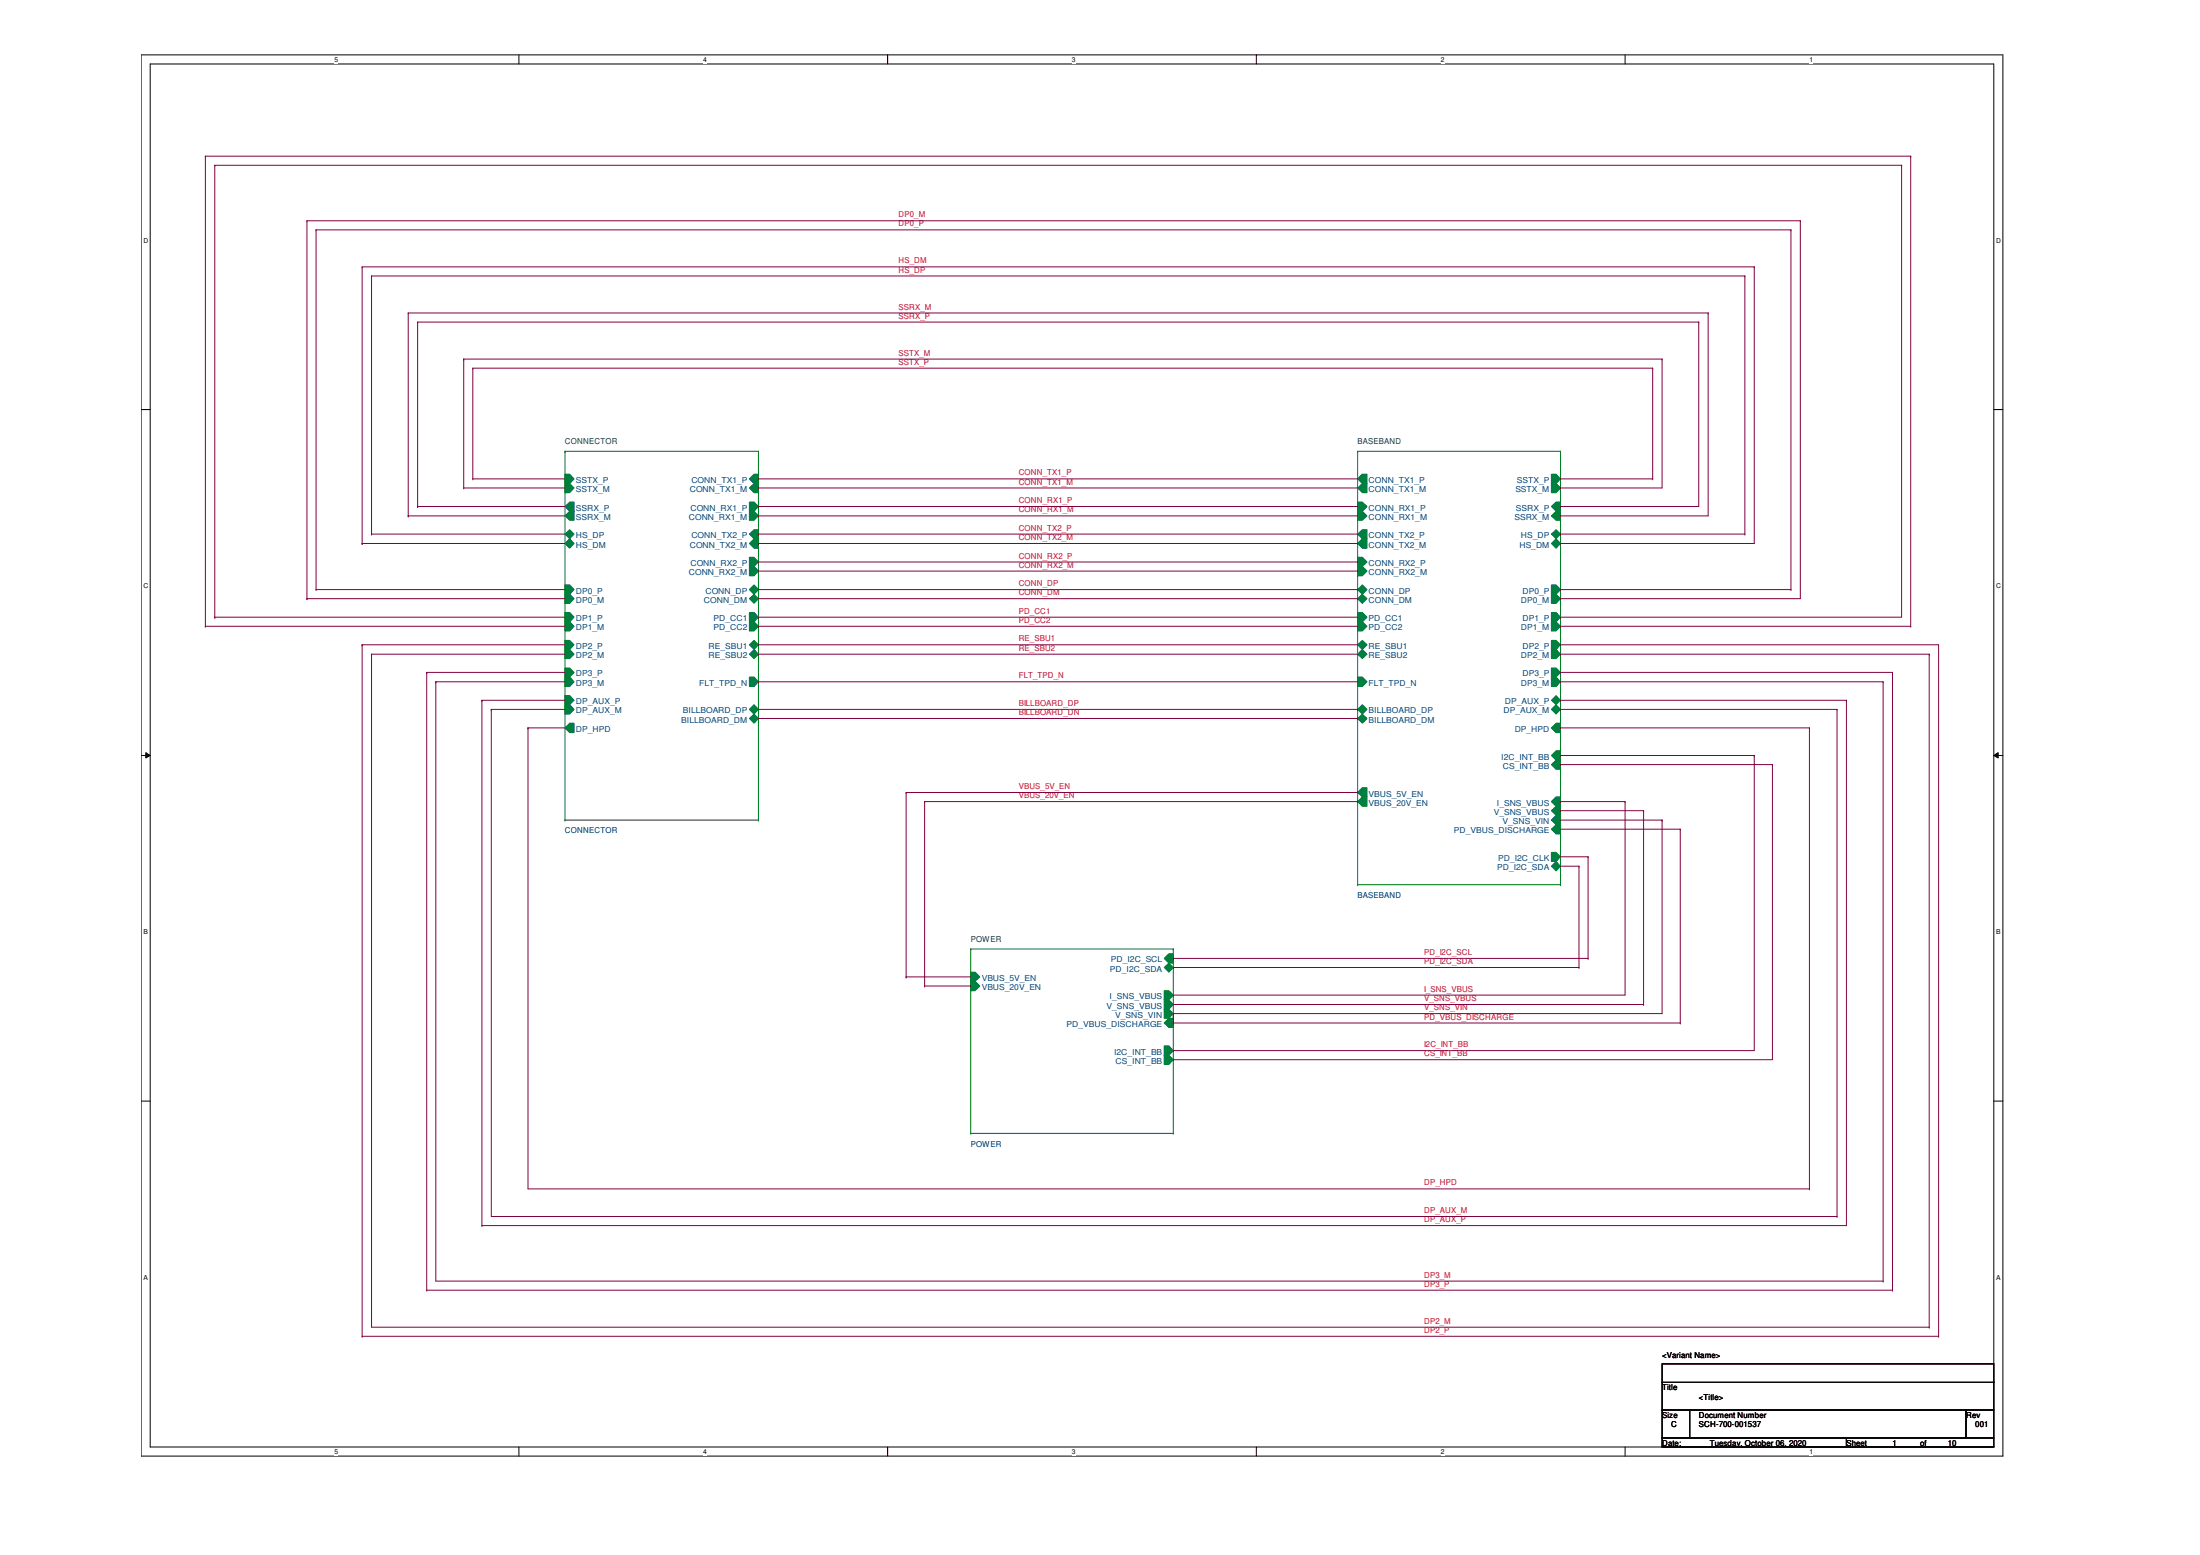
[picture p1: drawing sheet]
<svg xmlns="http://www.w3.org/2000/svg" width="297mm" height="210mm" viewBox="0 0 297 210" stroke-linecap="round" stroke-linejoin="round" font-family="sans-serif">
<path d="M19.1 7.4h251.3v189.2h-251.3zM20.3 8.6h248.9v186.7h-248.9z" fill="none" stroke="#000" stroke-width=".14"/>
<g fill="#fff">
<path d="M45.2 7.5h.5v1.1h-.5z"/>
<path d="M45.2 195.5h.5v1h-.5z"/>
</g>
<path d="M70.1 7.4v1.2M70.1 195.3v1.3" fill="none" stroke="#000" stroke-width=".14"/>
<g fill="#fff">
<path d="M95 7.5h.5v1.1h-.5z"/>
<path d="M95 195.5h.5v1h-.5z"/>
</g>
<path d="M119.8 7.4v1.2M119.8 195.3v1.3" fill="none" stroke="#000" stroke-width=".14"/>
<g fill="#fff">
<path d="M144.7 7.5h.5v1.1h-.5z"/>
<path d="M144.7 195.5h.5v1h-.5z"/>
</g>
<path d="M169.6 7.4v1.2M169.6 195.3v1.3" fill="none" stroke="#000" stroke-width=".14"/>
<g fill="#fff">
<path d="M194.5 7.5h.5v1.1h-.5z"/>
<path d="M194.5 195.5h.5v1h-.5z"/>
</g>
<path d="M219.4 7.4v1.2M219.4 195.3v1.3" fill="none" stroke="#000" stroke-width=".14"/>
<g fill="#fff">
<path d="M244.3 7.5h.5v1.1h-.5z"/>
<path d="M244.3 195.5h.5v1h-.5z"/>
<path d="M19.4 32h.6v1h-.6z"/>
<path d="M269.5 32h.7v1h-.7z"/>
<path d="M19.4 78.6h.6v1h-.6z"/>
<path d="M269.5 78.6h.7v1h-.7z"/>
</g>
<path d="M19.1 55.3h1.2M269.2 55.3h1.2" fill="none" stroke="#000" stroke-width=".14"/>
<g fill="#fff">
<path d="M19.4 125.3h.6v1h-.6z"/>
<path d="M269.5 125.3h.6v1h-.6z"/>
</g>
<path d="M19.1 102h1.2M19.7 101.6l.6 .4-.6 .3zM269.2 102l.6-.4v.7zM269.2 102h1.2" fill="none" stroke="#000" stroke-width=".14"/>
<path d="M19.7 101.6l.6 .4-.6 .3zM269.2 102l.6-.4v.7z" fill="#000"/>
<g fill="#fff">
<path d="M19.4 172h.5v1h-.5z"/>
<path d="M269.5 172h.6v1h-.6z"/>
</g>
<path d="M19.1 148.6h1.2M269.2 148.6h1.2M224.4 184.1h44.8v2.5h-44.8zM224.4 186.6h44.8v3.7h-44.8zM224.4 190.3h3.7v3.8h-3.7zM224.4 194.1h24.9v1.2h-24.9zM228.1 190.3h37.4v3.8h-37.4zM249.3 194.1h19.9v1.2h-19.9zM265.5 190.3h3.7v3.8h-3.7z" fill="none" stroke="#000" stroke-width=".14"/>
<path d="M101.2 64.6l.6-.6h.6v1.3h-.6z" fill-rule="evenodd" fill="#008040"/>
<path d="M101.2 64.6l.6-.6h.6v1.3h-.6z" fill="none" stroke="#008040" stroke-width=".14"/>
<path d="M101.2 76.5h.6l.6 .6-.6 .6h-.6z" fill-rule="evenodd" fill="#008040"/>
<path d="M101.2 76.5h.6l.6 .6-.6 .6h-.6z" fill="none" stroke="#008040" stroke-width=".14"/>
<path d="M101.2 65.9l.6-.6h.6v1.2h-.6z" fill-rule="evenodd" fill="#008040"/>
<path d="M101.2 65.9l.6-.6h.6v1.2h-.6z" fill="none" stroke="#008040" stroke-width=".14"/>
<path d="M101.2 75.2h.6l.6 .7-.6 .6h-.6z" fill-rule="evenodd" fill="#008040"/>
<path d="M101.2 75.2h.6l.6 .7-.6 .6h-.6z" fill="none" stroke="#008040" stroke-width=".14"/>
<path d="M101.2 67.8h.6l.6 .6-.6 .6h-.6z" fill-rule="evenodd" fill="#008040"/>
<path d="M101.2 67.8h.6l.6 .6-.6 .6h-.6z" fill="none" stroke="#008040" stroke-width=".14"/>
<path d="M101.2 69h.6l.6 .6-.6 .6h-.6z" fill-rule="evenodd" fill="#008040"/>
<path d="M101.2 69h.6l.6 .6-.6 .6h-.6z" fill="none" stroke="#008040" stroke-width=".14"/>
<path d="M101.2 73.4l.6-.7h.6v1.3h-.6z" fill-rule="evenodd" fill="#008040"/>
<path d="M101.2 73.4l.6-.7h.6v1.3h-.6z" fill="none" stroke="#008040" stroke-width=".14"/>
<path d="M101.2 72.1l.6-.6h.6v1.2h-.6z" fill-rule="evenodd" fill="#008040"/>
<path d="M101.2 72.1l.6-.6h.6v1.2h-.6z" fill="none" stroke="#008040" stroke-width=".14"/>
<path d="M101.2 82.7h.6l.6 .6-.6 .6h-.6z" fill-rule="evenodd" fill="#008040"/>
<path d="M101.2 82.7h.6l.6 .6-.6 .6h-.6z" fill="none" stroke="#008040" stroke-width=".14"/>
<path d="M101.2 83.9h.6l.6 .6-.6 .7h-.6z" fill-rule="evenodd" fill="#008040"/>
<path d="M101.2 83.9h.6l.6 .6-.6 .7h-.6z" fill="none" stroke="#008040" stroke-width=".14"/>
<path d="M101.2 91.4h.6l.6 .6-.6 .7h-.6z" fill-rule="evenodd" fill="#008040"/>
<path d="M101.2 91.4h.6l.6 .6-.6 .7h-.6z" fill="none" stroke="#008040" stroke-width=".14"/>
<path d="M76.3 73.4l.6-.7 .6 .7-.6 .6z" fill-rule="evenodd" fill="#008040"/>
<path d="M76.3 73.4l.6-.7 .6 .7-.6 .6z" fill="none" stroke="#008040" stroke-width=".14"/>
<path d="M76.3 72.1l.6-.6 .6 .6-.6 .6z" fill-rule="evenodd" fill="#008040"/>
<path d="M76.3 72.1l.6-.6 .6 .6-.6 .6z" fill="none" stroke="#008040" stroke-width=".14"/>
<path d="M76.3 69.6l.6-.6h.6v1.2h-.6z" fill-rule="evenodd" fill="#008040"/>
<path d="M76.3 69.6l.6-.6h.6v1.2h-.6z" fill="none" stroke="#008040" stroke-width=".14"/>
<path d="M76.3 68.4l.6-.6h.6v1.2h-.6z" fill-rule="evenodd" fill="#008040"/>
<path d="M76.3 68.4l.6-.6h.6v1.2h-.6z" fill="none" stroke="#008040" stroke-width=".14"/>
<path d="M76.3 65.3h.6l.6 .6-.6 .6h-.6z" fill-rule="evenodd" fill="#008040"/>
<path d="M76.3 65.3h.6l.6 .6-.6 .6h-.6z" fill="none" stroke="#008040" stroke-width=".14"/>
<path d="M76.3 64h.6l.6 .6-.6 .7h-.6z" fill-rule="evenodd" fill="#008040"/>
<path d="M76.3 64h.6l.6 .6-.6 .7h-.6z" fill="none" stroke="#008040" stroke-width=".14"/>
<path d="M76.3 79h.6l.6 .6-.6 .6h-.6z" fill-rule="evenodd" fill="#008040"/>
<path d="M76.3 79h.6l.6 .6-.6 .6h-.6z" fill="none" stroke="#008040" stroke-width=".14"/>
<path d="M76.3 80.2h.6l.6 .6-.6 .6h-.6z" fill-rule="evenodd" fill="#008040"/>
<path d="M76.3 80.2h.6l.6 .6-.6 .6h-.6z" fill="none" stroke="#008040" stroke-width=".14"/>
<path d="M76.3 82.7h.6l.6 .6-.6 .6h-.6z" fill-rule="evenodd" fill="#008040"/>
<path d="M76.3 82.7h.6l.6 .6-.6 .6h-.6z" fill="none" stroke="#008040" stroke-width=".14"/>
<path d="M76.3 83.9h.6l.6 .6-.6 .7h-.6z" fill-rule="evenodd" fill="#008040"/>
<path d="M76.3 83.9h.6l.6 .6-.6 .7h-.6z" fill="none" stroke="#008040" stroke-width=".14"/>
<path d="M76.3 86.4h.6l.6 .6-.6 .7h-.6z" fill-rule="evenodd" fill="#008040"/>
<path d="M76.3 86.4h.6l.6 .6-.6 .7h-.6z" fill="none" stroke="#008040" stroke-width=".14"/>
<path d="M76.3 87.7h.6l.6 .6-.6 .6h-.6z" fill-rule="evenodd" fill="#008040"/>
<path d="M76.3 87.7h.6l.6 .6-.6 .6h-.6z" fill="none" stroke="#008040" stroke-width=".14"/>
<path d="M76.3 90.2h.6l.6 .6-.6 .6h-.6z" fill-rule="evenodd" fill="#008040"/>
<path d="M76.3 90.2h.6l.6 .6-.6 .6h-.6z" fill="none" stroke="#008040" stroke-width=".14"/>
<path d="M76.3 91.4h.6l.6 .6-.6 .7h-.6z" fill-rule="evenodd" fill="#008040"/>
<path d="M76.3 91.4h.6l.6 .6-.6 .7h-.6z" fill="none" stroke="#008040" stroke-width=".14"/>
<path d="M76.3 93.9h.6l.6 .6-.6 .6h-.6z" fill-rule="evenodd" fill="#008040"/>
<path d="M76.3 93.9h.6l.6 .6-.6 .6h-.6z" fill="none" stroke="#008040" stroke-width=".14"/>
<path d="M76.3 95.1h.6l.6 .7-.6 .6h-.6z" fill-rule="evenodd" fill="#008040"/>
<path d="M76.3 95.1h.6l.6 .7-.6 .6h-.6z" fill="none" stroke="#008040" stroke-width=".14"/>
<path d="M76.9 97.6h.6v1.3h-.6l-.6-.6z" fill-rule="evenodd" fill="#008040"/>
<path d="M76.9 97.6h.6v1.3h-.6l-.6-.6z" fill="none" stroke="#008040" stroke-width=".14"/>
<path d="M101.2 88.3l.6-.6 .6 .6-.6 .6z" fill-rule="evenodd" fill="#008040"/>
<path d="M101.2 88.3l.6-.6 .6 .6-.6 .6z" fill="none" stroke="#008040" stroke-width=".14"/>
<path d="M101.2 87l.6-.6 .6 .6-.6 .7z" fill-rule="evenodd" fill="#008040"/>
<path d="M101.2 87l.6-.6 .6 .6-.6 .7z" fill="none" stroke="#008040" stroke-width=".14"/>
<path d="M101.2 79.6l.6-.6 .6 .6-.6 .6z" fill-rule="evenodd" fill="#008040"/>
<path d="M101.2 79.6l.6-.6 .6 .6-.6 .6z" fill="none" stroke="#008040" stroke-width=".14"/>
<path d="M101.2 80.8l.6-.6 .6 .6-.6 .6z" fill-rule="evenodd" fill="#008040"/>
<path d="M101.2 80.8l.6-.6 .6 .6-.6 .6z" fill="none" stroke="#008040" stroke-width=".14"/>
<path d="M101.2 97l.6-.6 .6 .6-.6 .6z" fill-rule="evenodd" fill="#008040"/>
<path d="M101.2 97l.6-.6 .6 .6-.6 .6z" fill="none" stroke="#008040" stroke-width=".14"/>
<path d="M101.2 95.8l.6-.7 .6 .7-.6 .6z" fill-rule="evenodd" fill="#008040"/>
<path d="M101.2 95.8l.6-.7 .6 .7-.6 .6z" fill="none" stroke="#008040" stroke-width=".14"/>
<path d="M76.3 60.9h.1M76.3 60.9h26.1M76.3 60.9v49.8M102.4 60.9h.1M102.4 60.9v49.8M76.3 110.7h.1M76.3 110.7h26.1M102.4 110.7h.1" fill="none" stroke="#008000" stroke-width=".14"/>
<path d="M183.3 75.2h.6l.7 .7-.7 .6h-.6z" fill-rule="evenodd" fill="#008040"/>
<path d="M183.3 75.2h.6l.7 .7-.7 .6h-.6z" fill="none" stroke="#008040" stroke-width=".14"/>
<path d="M183.3 72.1l.6-.6h.7v1.2h-.7z" fill-rule="evenodd" fill="#008040"/>
<path d="M183.3 72.1l.6-.6h.7v1.2h-.7z" fill="none" stroke="#008040" stroke-width=".14"/>
<path d="M183.3 76.5h.6l.7 .6-.7 .6h-.6z" fill-rule="evenodd" fill="#008040"/>
<path d="M183.3 76.5h.6l.7 .6-.7 .6h-.6z" fill="none" stroke="#008040" stroke-width=".14"/>
<path d="M183.3 73.4l.6-.7h.7v1.3h-.7z" fill-rule="evenodd" fill="#008040"/>
<path d="M183.3 73.4l.6-.7h.7v1.3h-.7z" fill="none" stroke="#008040" stroke-width=".14"/>
<path d="M183.3 69h.6l.7 .6-.7 .6h-.6z" fill-rule="evenodd" fill="#008040"/>
<path d="M183.3 69h.6l.7 .6-.7 .6h-.6z" fill="none" stroke="#008040" stroke-width=".14"/>
<path d="M183.3 67.8h.6l.7 .6-.7 .6h-.6z" fill-rule="evenodd" fill="#008040"/>
<path d="M183.3 67.8h.6l.7 .6-.7 .6h-.6z" fill="none" stroke="#008040" stroke-width=".14"/>
<path d="M183.3 65.9l.6-.6h.7v1.2h-.7z" fill-rule="evenodd" fill="#008040"/>
<path d="M183.3 65.9l.6-.6h.7v1.2h-.7z" fill="none" stroke="#008040" stroke-width=".14"/>
<path d="M183.3 64.6l.6-.6h.7v1.3h-.7z" fill-rule="evenodd" fill="#008040"/>
<path d="M183.3 64.6l.6-.6h.7v1.3h-.7z" fill="none" stroke="#008040" stroke-width=".14"/>
<path d="M183.3 88.3l.6-.6 .7 .6-.7 .6z" fill-rule="evenodd" fill="#008040"/>
<path d="M183.3 88.3l.6-.6 .7 .6-.7 .6z" fill="none" stroke="#008040" stroke-width=".14"/>
<path d="M183.3 87l.6-.6 .7 .6-.7 .7z" fill-rule="evenodd" fill="#008040"/>
<path d="M183.3 87l.6-.6 .7 .6-.7 .7z" fill="none" stroke="#008040" stroke-width=".14"/>
<path d="M209.5 64h.6l.6 .6-.6 .7h-.6z" fill-rule="evenodd" fill="#008040"/>
<path d="M209.5 64h.6l.6 .6-.6 .7h-.6z" fill="none" stroke="#008040" stroke-width=".14"/>
<path d="M209.5 68.4l.6-.6h.6v1.2h-.6z" fill-rule="evenodd" fill="#008040"/>
<path d="M209.5 68.4l.6-.6h.6v1.2h-.6z" fill="none" stroke="#008040" stroke-width=".14"/>
<path d="M209.5 69.6l.6-.6h.6v1.2h-.6z" fill-rule="evenodd" fill="#008040"/>
<path d="M209.5 69.6l.6-.6h.6v1.2h-.6z" fill="none" stroke="#008040" stroke-width=".14"/>
<path d="M209.5 65.3h.6l.6 .6-.6 .6h-.6z" fill-rule="evenodd" fill="#008040"/>
<path d="M209.5 65.3h.6l.6 .6-.6 .6h-.6z" fill="none" stroke="#008040" stroke-width=".14"/>
<path d="M209.5 82.7h.6l.6 .6-.6 .6h-.6z" fill-rule="evenodd" fill="#008040"/>
<path d="M209.5 82.7h.6l.6 .6-.6 .6h-.6z" fill="none" stroke="#008040" stroke-width=".14"/>
<path d="M209.5 83.9h.6l.6 .6-.6 .7h-.6z" fill-rule="evenodd" fill="#008040"/>
<path d="M209.5 83.9h.6l.6 .6-.6 .7h-.6z" fill="none" stroke="#008040" stroke-width=".14"/>
<path d="M209.5 79h.6l.6 .6-.6 .6h-.6z" fill-rule="evenodd" fill="#008040"/>
<path d="M209.5 79h.6l.6 .6-.6 .6h-.6z" fill="none" stroke="#008040" stroke-width=".14"/>
<path d="M209.5 80.2h.6l.6 .6-.6 .6h-.6z" fill-rule="evenodd" fill="#008040"/>
<path d="M209.5 80.2h.6l.6 .6-.6 .6h-.6z" fill="none" stroke="#008040" stroke-width=".14"/>
<path d="M209.5 90.2h.6l.6 .6-.6 .6h-.6z" fill-rule="evenodd" fill="#008040"/>
<path d="M209.5 90.2h.6l.6 .6-.6 .6h-.6z" fill="none" stroke="#008040" stroke-width=".14"/>
<path d="M209.5 91.4h.6l.6 .6-.6 .7h-.6z" fill-rule="evenodd" fill="#008040"/>
<path d="M209.5 91.4h.6l.6 .6-.6 .7h-.6z" fill="none" stroke="#008040" stroke-width=".14"/>
<path d="M209.5 86.4h.6l.6 .6-.6 .7h-.6z" fill-rule="evenodd" fill="#008040"/>
<path d="M209.5 86.4h.6l.6 .6-.6 .7h-.6z" fill="none" stroke="#008040" stroke-width=".14"/>
<path d="M209.5 87.7h.6l.6 .6-.6 .6h-.6z" fill-rule="evenodd" fill="#008040"/>
<path d="M209.5 87.7h.6l.6 .6-.6 .6h-.6z" fill="none" stroke="#008040" stroke-width=".14"/>
<path d="M209.5 72.1l.6-.6 .6 .6-.6 .6z" fill-rule="evenodd" fill="#008040"/>
<path d="M209.5 72.1l.6-.6 .6 .6-.6 .6z" fill="none" stroke="#008040" stroke-width=".14"/>
<path d="M209.5 73.4l.6-.7 .6 .7-.6 .6z" fill-rule="evenodd" fill="#008040"/>
<path d="M209.5 73.4l.6-.7 .6 .7-.6 .6z" fill="none" stroke="#008040" stroke-width=".14"/>
<path d="M210.1 97.6h.6v1.3h-.6l-.6-.6z" fill-rule="evenodd" fill="#008040"/>
<path d="M210.1 97.6h.6v1.3h-.6l-.6-.6z" fill="none" stroke="#008040" stroke-width=".14"/>
<path d="M209.5 94.5l.6-.6 .6 .6-.6 .6z" fill-rule="evenodd" fill="#008040"/>
<path d="M209.5 94.5l.6-.6 .6 .6-.6 .6z" fill="none" stroke="#008040" stroke-width=".14"/>
<path d="M209.5 95.8l.6-.7 .6 .7-.6 .6z" fill-rule="evenodd" fill="#008040"/>
<path d="M209.5 95.8l.6-.7 .6 .7-.6 .6z" fill="none" stroke="#008040" stroke-width=".14"/>
<path d="M209.5 108.2l.6-.6h.6v1.2h-.6z" fill-rule="evenodd" fill="#008040"/>
<path d="M209.5 108.2l.6-.6h.6v1.2h-.6z" fill="none" stroke="#008040" stroke-width=".14"/>
<path d="M209.5 109.4l.6-.6h.6v1.3h-.6z" fill-rule="evenodd" fill="#008040"/>
<path d="M209.5 109.4l.6-.6h.6v1.3h-.6z" fill="none" stroke="#008040" stroke-width=".14"/>
<path d="M183.3 91.4h.6l.7 .6-.7 .7h-.6z" fill-rule="evenodd" fill="#008040"/>
<path d="M183.3 91.4h.6l.7 .6-.7 .7h-.6z" fill="none" stroke="#008040" stroke-width=".14"/>
<path d="M183.3 82.7h.6l.7 .6-.7 .6h-.6z" fill-rule="evenodd" fill="#008040"/>
<path d="M183.3 82.7h.6l.7 .6-.7 .6h-.6z" fill="none" stroke="#008040" stroke-width=".14"/>
<path d="M183.3 83.9h.6l.7 .6-.7 .7h-.6z" fill-rule="evenodd" fill="#008040"/>
<path d="M183.3 83.9h.6l.7 .6-.7 .7h-.6z" fill="none" stroke="#008040" stroke-width=".14"/>
<path d="M183.3 79.6l.6-.6 .7 .6-.7 .6z" fill-rule="evenodd" fill="#008040"/>
<path d="M183.3 79.6l.6-.6 .7 .6-.7 .6z" fill="none" stroke="#008040" stroke-width=".14"/>
<path d="M183.9 106.3h.7v1.3h-.7l-.6-.6z" fill-rule="evenodd" fill="#008040"/>
<path d="M183.9 106.3h.7v1.3h-.7l-.6-.6z" fill="none" stroke="#008040" stroke-width=".14"/>
<path d="M209.5 110.7l.6-.6h.6v1.2h-.6z" fill-rule="evenodd" fill="#008040"/>
<path d="M209.5 110.7l.6-.6h.6v1.2h-.6z" fill="none" stroke="#008040" stroke-width=".14"/>
<path d="M183.3 108.2l.6-.6h.7v1.2h-.7z" fill-rule="evenodd" fill="#008040"/>
<path d="M183.3 108.2l.6-.6h.7v1.2h-.7z" fill="none" stroke="#008040" stroke-width=".14"/>
<path d="M209.5 111.9l.6-.6h.6v1.3h-.6z" fill-rule="evenodd" fill="#008040"/>
<path d="M209.5 111.9l.6-.6h.6v1.3h-.6z" fill="none" stroke="#008040" stroke-width=".14"/>
<path d="M183.3 80.8l.6-.6 .7 .6-.7 .6z" fill-rule="evenodd" fill="#008040"/>
<path d="M183.3 80.8l.6-.6 .7 .6-.7 .6z" fill="none" stroke="#008040" stroke-width=".14"/>
<path d="M183.3 97l.6-.6 .7 .6-.7 .6z" fill-rule="evenodd" fill="#008040"/>
<path d="M183.3 97l.6-.6 .7 .6-.7 .6z" fill="none" stroke="#008040" stroke-width=".14"/>
<path d="M183.3 95.8l.6-.7 .7 .7-.7 .6z" fill-rule="evenodd" fill="#008040"/>
<path d="M183.3 95.8l.6-.7 .7 .7-.7 .6z" fill="none" stroke="#008040" stroke-width=".14"/>
<path d="M209.5 102l.6-.7h.6v1.3h-.6z" fill-rule="evenodd" fill="#008040"/>
<path d="M209.5 102l.6-.7h.6v1.3h-.6z" fill="none" stroke="#008040" stroke-width=".14"/>
<path d="M209.5 103.2l.6-.6h.6v1.2h-.6z" fill-rule="evenodd" fill="#008040"/>
<path d="M209.5 103.2l.6-.6h.6v1.2h-.6z" fill="none" stroke="#008040" stroke-width=".14"/>
<path d="M209.5 116.9l.6-.6 .6 .6-.6 .7z" fill-rule="evenodd" fill="#008040"/>
<path d="M209.5 116.9l.6-.6 .6 .6-.6 .7z" fill="none" stroke="#008040" stroke-width=".14"/>
<path d="M209.5 115.1h.6l.6 .6-.6 .6h-.6z" fill-rule="evenodd" fill="#008040"/>
<path d="M209.5 115.1h.6l.6 .6-.6 .6h-.6z" fill="none" stroke="#008040" stroke-width=".14"/>
<path d="M183.3 60.9h.1M183.3 60.9h27.4M183.3 60.9v58.5M210.7 60.9h.1M210.7 60.9v58.5M183.3 119.4h.1M183.3 119.4h27.4M210.7 119.4h.1" fill="none" stroke="#008000" stroke-width=".14"/>
<path d="M157.2 133.7h.6l.6 .6-.6 .7h-.6z" fill-rule="evenodd" fill="#008040"/>
<path d="M157.2 133.7h.6l.6 .6-.6 .7h-.6z" fill="none" stroke="#008040" stroke-width=".14"/>
<path d="M157.2 135h.6l.6 .6-.6 .6h-.6z" fill-rule="evenodd" fill="#008040"/>
<path d="M157.2 135h.6l.6 .6-.6 .6h-.6z" fill="none" stroke="#008040" stroke-width=".14"/>
<path d="M131.1 131.2h.6l.6 .7-.6 .6h-.6z" fill-rule="evenodd" fill="#008040"/>
<path d="M131.1 131.2h.6l.6 .7-.6 .6h-.6z" fill="none" stroke="#008040" stroke-width=".14"/>
<path d="M157.2 136.2h.6l.6 .6-.6 .7h-.6z" fill-rule="evenodd" fill="#008040"/>
<path d="M157.2 136.2h.6l.6 .6-.6 .7h-.6z" fill="none" stroke="#008040" stroke-width=".14"/>
<path d="M131.1 132.5h.6l.6 .6-.6 .6h-.6z" fill-rule="evenodd" fill="#008040"/>
<path d="M131.1 132.5h.6l.6 .6-.6 .6h-.6z" fill="none" stroke="#008040" stroke-width=".14"/>
<path d="M157.2 138.1l.6-.6h.6v1.2h-.6z" fill-rule="evenodd" fill="#008040"/>
<path d="M157.2 138.1l.6-.6h.6v1.2h-.6z" fill="none" stroke="#008040" stroke-width=".14"/>
<path d="M157.2 141.2h.6l.6 .6-.6 .7h-.6z" fill-rule="evenodd" fill="#008040"/>
<path d="M157.2 141.2h.6l.6 .6-.6 .7h-.6z" fill="none" stroke="#008040" stroke-width=".14"/>
<path d="M157.2 129.4l.6-.7h.6v1.3h-.6z" fill-rule="evenodd" fill="#008040"/>
<path d="M157.2 129.4l.6-.7h.6v1.3h-.6z" fill="none" stroke="#008040" stroke-width=".14"/>
<path d="M157.2 130.6l.6-.6 .6 .6-.6 .6z" fill-rule="evenodd" fill="#008040"/>
<path d="M157.2 130.6l.6-.6 .6 .6-.6 .6z" fill="none" stroke="#008040" stroke-width=".14"/>
<path d="M157.2 142.5h.6l.6 .5-.6 .7h-.6z" fill-rule="evenodd" fill="#008040"/>
<path d="M157.2 142.5h.6l.6 .5-.6 .7h-.6z" fill="none" stroke="#008040" stroke-width=".14"/>
<path d="M131.1 128.1h.1M131.1 128.1h27.3M131.1 128.1v24.9M158.4 128.1h.1M158.4 128.1v24.9M131.1 153h.1M131.1 153h27.3M158.4 153h.1" fill="none" stroke="#008000" stroke-width=".14"/>
<g fill="none" stroke="#800040" stroke-width=".14">
<path d="M27.7 21.1h.1M27.7 21.1v63.4M27.7 21.1h230.3M29 22.3h.1M29 22.3h227.8M29 22.3v61M41.4 29.8h.1M41.4 29.8h201.7M41.4 29.8v51M42.7 31h.1M42.7 31v48.6M42.7 31h199.1"/>
<path d="M48.9 36h.1M48.9 36h188M48.9 36v37.4M50.2 37.3h.1M50.2 37.3v34.8M50.2 37.3h185.4M235.6 37.3h.1M235.6 37.3v34.8M236.9 36h.1M236.9 36v37.4h-26.2M241.8 31h.1M241.8 31v48.6"/>
<path d="M243.1 29.8h.1M243.1 29.8v51h-32.4M256.8 22.3h.1M256.8 22.3v61h-46.1M258 21.1h.1M258 21.1v63.4M55.1 42.2h.1M55.1 42.2h175.5M55.1 42.2v27.4M56.4 43.5h.1M56.4 43.5h173M56.4 43.5v24.9"/>
<path d="M62.6 48.5h.1M62.6 48.5h161.8M62.6 48.5v17.4M63.8 49.7h.1M63.8 49.7v14.9M63.8 49.7h159.3M223.1 49.7h.1M223.1 49.7v14.9M224.4 48.5h.1M224.4 48.5v17.4h-13.7M229.4 43.5h.1M229.4 43.5v24.9h-18.7"/>
<path d="M230.6 42.2h.1M230.6 42.2v27.4h-19.9M42.7 79.6h.1M42.7 79.6h33.6M48.9 73.4h.1M48.9 73.4h27.4M50.2 72.1h.1M50.2 72.1h26.1M55.1 69.6h.1M55.1 69.6h21.2M56.4 68.4h.1M56.4 68.4h19.9"/>
<path d="M62.6 65.9h.1M62.6 65.9h13.7M63.8 64.6h.1M63.8 64.6h12.5M102.4 64.6h.1M102.4 65.9h.1M102.4 68.4h.1M102.4 69.6h.1M102.4 72.1h.1M102.4 73.4h.1M102.4 75.9h.1M102.4 77.1h.1"/>
<path d="M102.4 64.6h80.9M102.4 65.9h80.9M102.4 68.4h80.9M102.4 69.6h80.9M102.4 72.1h80.9M102.4 73.4h80.9M102.4 75.9h80.9M102.4 77.1h80.9M102.4 79.6h80.9M183.3 79.6h.1M210.7 64.6h.1M210.7 65.9h.1"/>
<path d="M210.7 68.4h.1M210.7 69.6h.1M210.7 72.1h.1M210.7 73.4h.1M210.7 79.6h.1M210.7 64.6h12.4M210.7 72.1h24.9M210.7 79.6h31.1M223.1 64.6h.1M235.6 72.1h.1M241.8 79.6h.1M27.7 84.5h.1"/>
<path d="M27.7 84.5h48.6M29 83.3h.1M29 83.3h47.3M41.4 80.8h.1M41.4 80.8h34.9M48.9 87h.1M48.9 87h27.4M48.9 87v93.4M50.2 88.3h.1M50.2 88.3h26.1M50.2 88.3v90.9h210.3M57.6 90.8h.1"/>
<path d="M57.6 90.8h18.7M57.6 90.8v83.4M58.8 92h.1M58.8 92h17.5M58.8 92v80.9h195.5M65.1 94.5h.1M65.1 94.5h11.2M65.1 94.5v70.9M66.3 95.8h.1M66.3 95.8h10M66.3 95.8v68.4h181.7M71.3 98.3h.1"/>
<path d="M71.3 98.3h5M71.3 98.3v62.2h173M102.4 83.3h.1M102.4 84.5h.1M102.4 87h.1M102.4 88.3h.1M102.4 92h.1M102.4 83.3h80.9M102.4 84.5h80.9M102.4 87h80.9M102.4 88.3h80.9M102.4 92h80.9"/>
<path d="M102.4 80.8h80.9M102.4 95.8h80.9M102.4 97h80.9M183.3 80.8h.1M183.3 95.8h.1M183.3 97h.1M210.7 80.8h.1M210.7 98.3h.1M210.7 95.8h.1M210.7 94.5h.1M210.7 92h.1M210.7 90.8h.1"/>
<path d="M210.7 88.3h.1M210.7 87h.1M210.7 84.5h.1M210.7 83.3h.1M210.7 84.5h47.3M210.7 87h51v93.4M210.7 88.3h49.8M210.7 92h43.6M210.7 98.3h33.6M210.7 95.8h37.3M210.7 94.5h38.6M210.7 90.8h44.8v83.4"/>
<path d="M244.3 98.3h.1M244.3 98.3v62.2M248 95.8h.1M248 95.8v68.4M249.3 94.5h.1M249.3 94.5v70.9h-184.2M254.3 92h.1M254.3 92v80.9M258 84.5h.1M260.5 88.3h.1M260.5 88.3v90.9M122.3 107h.1"/>
<path d="M122.3 107h61M122.3 107v24.9M124.8 108.2h.1M124.8 108.2h58.5M124.8 108.2v24.9M183.3 108.2h.1M210.7 108.2h.1M210.7 109.4h.1M210.7 102h.1M210.7 103.2h.1M210.7 108.2h8.7M210.7 109.4h11.2"/>
<path d="M210.7 102h26.2M210.7 103.2h28.6M210.7 110.7h13.7M210.7 111.9h16.2M210.7 115.7h3.7M210.7 116.9h2.5M213.2 116.9h.1M213.2 116.9v13.7M214.4 115.7h.1M214.4 115.7v13.7M219.4 108.2h.1M219.4 108.2v26.1h-61"/>
<path d="M221.9 109.4h.1M221.9 109.4v26.2M224.4 110.7h.1M224.4 110.7v26.1h-66M226.9 111.9h.1M226.9 111.9v26.2M236.9 102h.1M236.9 102v39.8h-78.5M239.3 103.2h.1M239.3 103.2v39.8h-80.9M122.3 131.9h.1M122.3 131.9h8.8"/>
<path d="M124.8 133.1h.1M124.8 133.1h6.3M158.4 134.3h.1M158.4 136.8h.1M158.4 138.1h.1M158.4 129.4h.1M158.4 130.6h.1M158.4 138.1h68.5M158.4 136.8v1.3M158.4 135.6h63.5M158.4 129.4h56M158.4 130.6h54.8"/>
<path d="M213.2 130.6h.1M214.4 129.4h.1M221.9 135.6h.1M226.9 138.1h.1M158.4 141.8h.1M158.4 143h.1M57.6 174.2h.1M57.6 174.2h197.9M65.1 165.4h.1M244.3 160.5h.1M248 164.2h.1M254.3 172.9h.1"/>
<path d="M255.5 174.2h.1M260.5 179.2h.1M48.9 180.4h.1M48.9 180.4h212.8M261.7 180.4h.1"/>
</g>
<g font-size="1.1" fill="#f00">
<text x="121.3" y="29.3">DP0_M</text>
<text x="121.3" y="35.6">HS_DM</text>
<text x="121.3" y="30.6">DP0_P</text>
<text x="121.3" y="41.8">SSRX_M</text>
<text x="121.3" y="36.8">HS_DP</text>
<text x="121.3" y="43">SSRX_P</text>
<text x="121.3" y="49.2">SSTX_P</text>
<text x="121.3" y="48">SSTX_M</text>
<text x="137.5" y="64.2">CONN_TX1_P</text>
<text x="137.5" y="65.4">CONN_TX1_M</text>
<text x="137.5" y="67.9">CONN_RX1_P</text>
<text x="137.5" y="69.2">CONN_RX1_M</text>
<text x="137.5" y="71.6">CONN_TX2_P</text>
<text x="137.5" y="72.9">CONN_TX2_M</text>
<text x="137.5" y="75.4">CONN_RX2_P</text>
<text x="137.5" y="76.6">CONN_RX2_M</text>
<text x="137.5" y="82.8">PD_CC1</text>
<text x="137.5" y="79.1">CONN_DP</text>
<text x="137.5" y="80.3">CONN_DM</text>
<text x="137.5" y="84.1">PD_CC2</text>
<text x="137.5" y="86.6">RE_SBU1</text>
<text x="137.5" y="87.8">RE_SBU2</text>
<text x="137.5" y="91.6">FLT_TPD_N</text>
<text x="137.5" y="95.3">BILLBOARD_DP</text>
<text x="137.5" y="96.5">BILLBOARD_DN</text>
<text x="137.5" y="106.5">VBUS_5V_EN</text>
<text x="137.5" y="107.7">VBUS_20V_EN</text>
<text x="192.3" y="128.9">PD_I2C_SCL</text>
<text x="192.3" y="130.1">PD_I2C_SDA</text>
<text x="192.3" y="133.9">I_SNS_VBUS</text>
<text x="192.3" y="136.4">V_SNS_VIN</text>
<text x="192.3" y="137.6">PD_VBUS_DISCHARGE</text>
<text x="192.3" y="135.1">V_SNS_VBUS</text>
<text x="192.3" y="141.4">I2C_INT_BB</text>
<text x="192.3" y="142.6">CS_INT_BB</text>
<text x="192.3" y="160">DP_HPD</text>
<text x="192.3" y="163.7">DP_AUX_M</text>
<text x="192.3" y="165">DP_AUX_P</text>
<text x="192.3" y="172.5">DP3_M</text>
<text x="192.3" y="173.7">DP3_P</text>
<text x="192.3" y="178.7">DP2_M</text>
<text x="192.3" y="179.9">DP2_P</text>
</g>
<g font-size="1.1" fill="#004040">
<text x="76.3" y="60">CONNECTOR</text>
<text x="183.3" y="60">BASEBAND</text>
<text x="131.1" y="127.2">POWER</text>
</g>
<g font-size="1.1" fill="#004080">
<text x="77.8" y="65.2">SSTX_P</text>
<text x="93.3" y="65.2">CONN_TX1_P</text>
<text x="184.8" y="65.2">CONN_TX1_P</text>
<text x="204.8" y="65.2">SSTX_P</text>
<text x="77.8" y="70.2">SSRX_M</text>
<text x="77.8" y="68.9">SSRX_P</text>
<text x="77.8" y="66.4">SSTX_M</text>
<text x="93" y="70.2">CONN_RX1_M</text>
<text x="93.1" y="66.4">CONN_TX1_M</text>
<text x="93.2" y="68.9">CONN_RX1_P</text>
<text x="184.8" y="70.2">CONN_RX1_M</text>
<text x="184.8" y="68.9">CONN_RX1_P</text>
<text x="184.8" y="66.4">CONN_TX1_M</text>
<text x="204.5" y="70.2">SSRX_M</text>
<text x="204.6" y="66.4">SSTX_M</text>
<text x="204.7" y="68.9">SSRX_P</text>
<text x="77.8" y="73.9">HS_DM</text>
<text x="77.8" y="72.6">HS_DP</text>
<text x="93" y="77.6">CONN_RX2_M</text>
<text x="93.1" y="73.9">CONN_TX2_M</text>
<text x="93.2" y="76.4">CONN_RX2_P</text>
<text x="93.3" y="72.6">CONN_TX2_P</text>
<text x="184.8" y="76.4">CONN_RX2_P</text>
<text x="184.8" y="72.6">CONN_TX2_P</text>
<text x="184.8" y="77.6">CONN_RX2_M</text>
<text x="184.8" y="73.9">CONN_TX2_M</text>
<text x="205.1" y="73.9">HS_DM</text>
<text x="205.4" y="72.6">HS_DP</text>
<text x="77.8" y="80.1">DP0_P</text>
<text x="77.8" y="81.4">DP0_M</text>
<text x="77.8" y="83.9">DP1_P</text>
<text x="95" y="81.4">CONN_DM</text>
<text x="95.2" y="80.1">CONN_DP</text>
<text x="96.4" y="83.9">PD_CC1</text>
<text x="184.8" y="83.9">PD_CC1</text>
<text x="184.8" y="80.1">CONN_DP</text>
<text x="184.8" y="81.4">CONN_DM</text>
<text x="205.4" y="81.4">DP0_M</text>
<text x="205.6" y="83.9">DP1_P</text>
<text x="205.6" y="80.1">DP0_P</text>
<text x="77.8" y="85.1">DP1_M</text>
<text x="77.8" y="87.6">DP2_P</text>
<text x="77.8" y="88.9">DP2_M</text>
<text x="95.7" y="88.9">RE_SBU2</text>
<text x="95.7" y="87.6">RE_SBU1</text>
<text x="96.4" y="85.1">PD_CC2</text>
<text x="184.8" y="88.9">RE_SBU2</text>
<text x="184.8" y="87.6">RE_SBU1</text>
<text x="184.8" y="85.1">PD_CC2</text>
<text x="205.4" y="85.1">DP1_M</text>
<text x="205.4" y="88.9">DP2_M</text>
<text x="205.6" y="87.6">DP2_P</text>
<text x="77.8" y="91.3">DP3_P</text>
<text x="77.8" y="92.6">DP3_M</text>
<text x="77.8" y="95.1">DP_AUX_P</text>
<text x="94.4" y="92.6">FLT_TPD_N</text>
<text x="184.8" y="92.6">FLT_TPD_N</text>
<text x="203.2" y="95.1">DP_AUX_P</text>
<text x="205.4" y="92.6">DP3_M</text>
<text x="205.6" y="91.3">DP3_P</text>
<text x="77.8" y="96.3">DP_AUX_M</text>
<text x="77.8" y="98.8">DP_HPD</text>
<text x="92" y="97.5">BILLBOARD_DM</text>
<text x="92.2" y="96.3">BILLBOARD_DP</text>
<text x="184.8" y="97.5">BILLBOARD_DM</text>
<text x="184.8" y="96.3">BILLBOARD_DP</text>
<text x="203" y="96.3">DP_AUX_M</text>
<text x="204.5" y="98.8">DP_HPD</text>
<text x="184.8" y="107.5">VBUS_5V_EN</text>
<text x="202.7" y="102.5">I2C_INT_BB</text>
<text x="202.9" y="103.8">CS_INT_BB</text>
<text x="184.8" y="108.8">VBUS_20V_EN</text>
<text x="196.3" y="112.5">PD_VBUS_DISCHARGE</text>
<text x="201.7" y="110">V_SNS_VBUS</text>
<text x="202.1" y="108.8">I_SNS_VBUS</text>
<text x="202.9" y="111.3">V_SNS_VIN</text>
<text x="202.1" y="117.5">PD_I2C_SDA</text>
<text x="202.3" y="116.2">PD_I2C_CLK</text>
<text x="149.9" y="131.1">PD_I2C_SDA</text>
<text x="150" y="129.9">PD_I2C_SCL</text>
<text x="132.5" y="132.4">VBUS_5V_EN</text>
<text x="132.5" y="133.6">VBUS_20V_EN</text>
<text x="149.4" y="136.1">V_SNS_VBUS</text>
<text x="149.8" y="134.9">I_SNS_VBUS</text>
<text x="150.6" y="137.4">V_SNS_VIN</text>
<text x="144" y="138.6">PD_VBUS_DISCHARGE</text>
<text x="150.4" y="142.4">I2C_INT_BB</text>
<text x="150.6" y="143.6">CS_INT_BB</text>
</g>
<g font-size="1.1" fill="#000080">
<text x="76.3" y="112.5">CONNECTOR</text>
<text x="183.3" y="121.2">BASEBAND</text>
<text x="131.1" y="154.8">POWER</text>
</g>
<g font-size="1.1">
<text x="224.4" y="183.3">&lt;Variant Name&gt;</text>
<text x="224.4" y="187.7">Title</text>
<text x="224.4" y="191.4">Size</text>
<text x="229.4" y="191.4">Document Number</text>
<text x="229.4" y="188.9">&lt;Title&gt;</text>
<text x="265.5" y="191.4">Rev</text>
<text x="224.4" y="195.2">Date:</text>
<text x="225.6" y="192.7">C</text>
<text x="229.4" y="192.7">SCH-700-001537</text>
<text x="230.8" y="195.2">Tuesday, October 06, 2020</text>
<text x="249.3" y="195.2">Sheet</text>
<text x="255.5" y="195.2">1</text>
<text x="259.2" y="195.2">of</text>
<text x="263" y="195.2">10</text>
<text x="266.7" y="192.7">001</text>
</g>
<g font-size=".9">
<text x="45.2" y="8.3">5</text>
<text x="95" y="8.3">4</text>
<text x="144.7" y="8.3">3</text>
<text x="194.5" y="8.3">2</text>
<text x="244.3" y="8.3">1</text>
<text x="19.4" y="32.8">D</text>
<text x="269.5" y="32.8">D</text>
<text x="19.4" y="79.4">C</text>
<text x="269.5" y="79.4">C</text>
<text x="19.4" y="126.1">B</text>
<text x="269.5" y="126.1">B</text>
<text x="19.4" y="172.8">A</text>
<text x="269.5" y="172.8">A</text>
<text x="45.2" y="196.3">5</text>
<text x="95" y="196.3">4</text>
<text x="144.7" y="196.3">3</text>
<text x="194.5" y="196.3">2</text>
<text x="244.3" y="196.3">1</text>
</g>
</svg>
